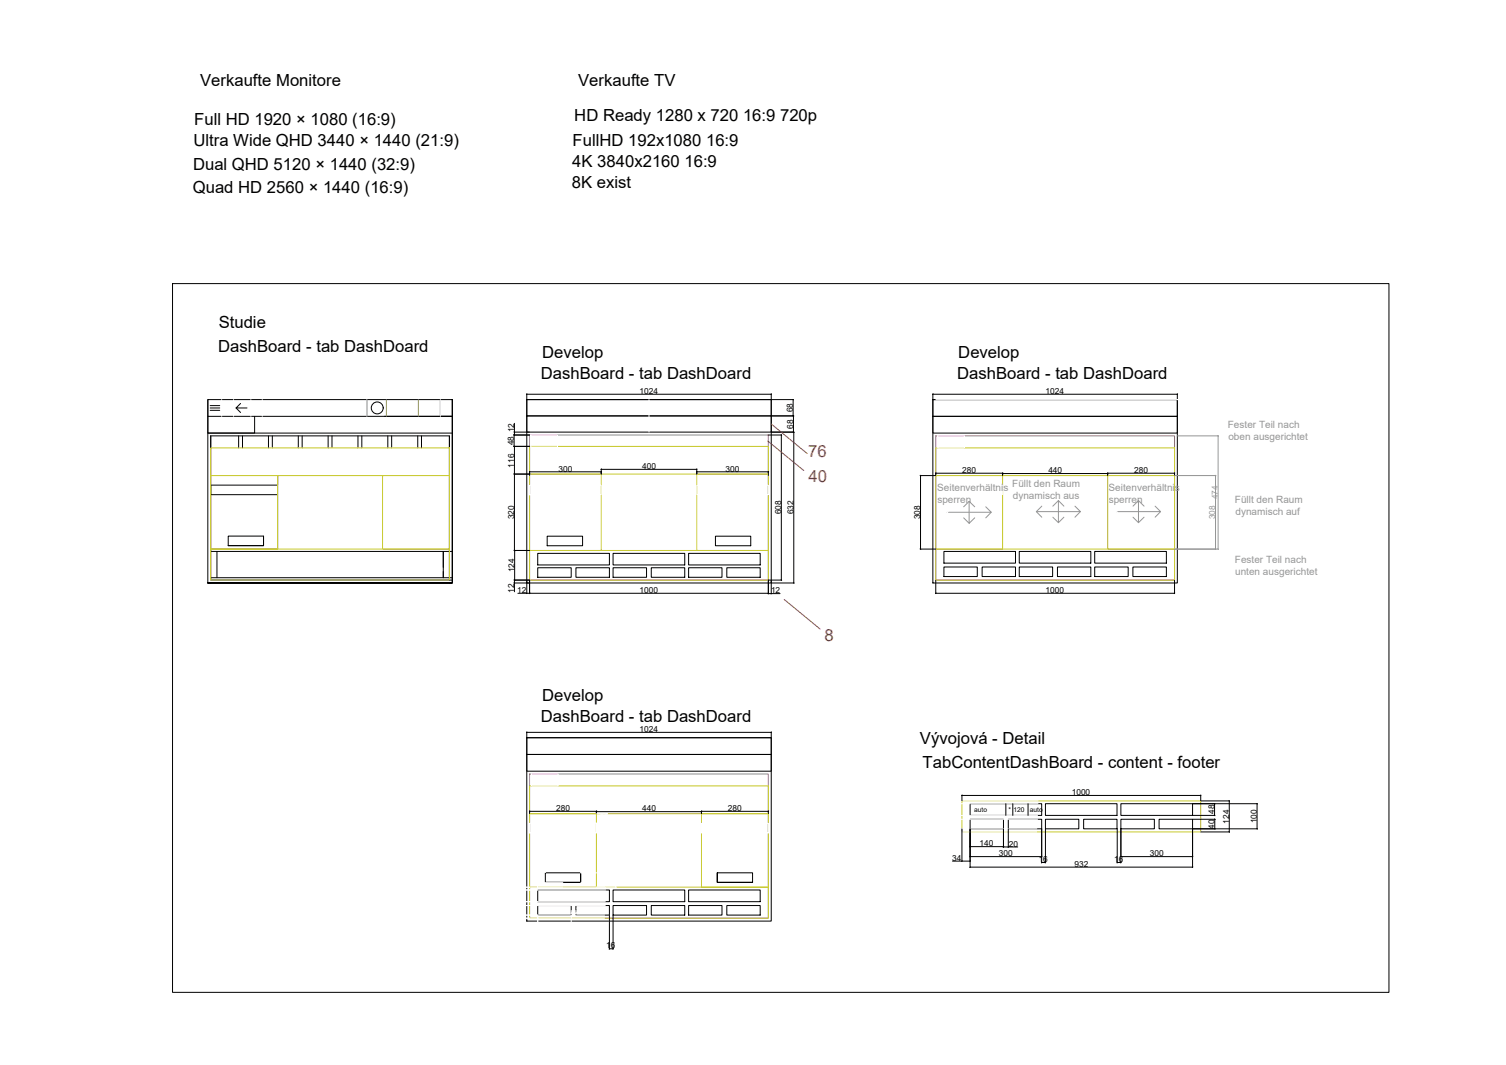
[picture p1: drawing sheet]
<svg xmlns="http://www.w3.org/2000/svg" width="594mm" height="420mm" viewBox="0 0 594 420" stroke-linecap="round" stroke-linejoin="round" font-family="sans-serif">
<!-- layer: Layer6 -->
<g fill="none" stroke="#000" stroke-width=".39">
<path d="M82 157.6v6.7h96.4M94.9 159.2l-1.8 1.8h4.3M144.7 157.6v6.7M173.7 157.6v6.7h4.7M178.4 157.6v72.4h-96.4h96.4v-72.4h-96.4v72.4h1.1M207.8 157.6h96.4v72.4h-96.4zM368 157.6h96.4v72.4h-96.4zM82 164.3v6.6h96.4M82.9 161h3.8M82.9 160h3.8M82.9 161.9h3.8M83.1 172v56.9h95.3"/>
<path d="M83.1 172h94.2v56.9M83.1 172v4.7M93.1 161l1.8 1.7M94.1 172v4.7M95.7 172v4.7M100.4 164.3v6.6h-18.4M105.9 172v4.7M107.4 172v4.7M117.7 172v4.7M119.2 172v4.7M129.4 172v4.7M131 172v4.7"/>
<path d="M141.2 172v4.7M142.7 172v4.7M151.7 164.3h26.7M153 172v4.7M154.5 172v4.7M164.8 172v4.7M166.3 172v4.7M177.3 172v4.7M83.1 217.6h95.3M85.6 217.6v10.3M174.9 217.6v10.3M83.1 227.9h95.3"/>
<path d="M177.3 230h1.1M207.8 291h96.4v72.4h-96.4z"/>
<circle cx="148.8" cy="160.9" r="2.35"/>
</g>
<!-- layer: 0 -->
<g fill="none" stroke="#000" stroke-width=".39">
<path d="M68.1 111.9h479.8v279.6h-479.8zM207.9 155.4l-.2 .3M304.3 155.4l-.2 .3M312.7 157.6l.3 .2M368.1 155.4l-.2 .3M464.6 155.4l-.3 .3M202.7 176l.2 .2M202.7 171.5l.2 .2M202.8 176l.2 .2M202.8 171.5l.2 .2M202.8 170.3l.2 .3M308.1 171.5l.2 .2"/>
<path d="M312.7 164l.3 .2M312.9 164l.2 .2M312.9 170.3l.2 .3M313 170.3l.2 .3M109.5 195.2h-26.4v-3.8h26.4v-3.8v29h-26.4M202.8 186.9l.2 .3M209 186l-.2 .3M237.3 186l-.2 .3M237.3 185l-.2 .3M274.9 186l-.2 .3M274.9 185l-.2 .3M303.2 186l-.2 .3"/>
<path d="M363 187.5l.2 .2M369.3 186.6l-.3 .2M395.6 186.6l-.2 .2M395.6 186.7l-.2 .2M437 186.7l-.2 .2M437 186.6l-.2 .2M463.4 186.6l-.2 .2M90 211.5h14v3.8h-14zM104 211.5v3.8h-14M202.8 217.1l.2 .2M202.9 217.1l.2 .2M212.1 218.3h28.3v4.6h-28.3z"/>
<path d="M215.8 211.5h14v3.8h-14zM241.8 218.3h28.3v4.6h-28.3zM271.6 218.3h28.3v4.6h-28.3zM282.2 211.5h13.9v3.8h-13.9zM363 216.5l.2 .2M372.3 217.6h28.3v4.6h-28.3zM402.1 217.6h28.2v4.6h-28.2zM431.8 217.6h28.3v4.6h-28.3zM202.8 228.7l.2 .3M202.8 229.9l.2 .2M202.9 228.7l.2 .3M207.9 233.9l-.2 .3"/>
<path d="M209 233.9l-.2 .3M212.1 224h13.2v3.8h-13.2zM227.2 224h13.2v3.8h-13.2zM241.8 224h13.2v3.8h-13.2zM256.9 224h13.2v3.8h-13.2zM271.6 224h13.2v3.8h-13.2zM286.7 224h13.2v3.8h-13.2zM303.2 233.9l-.2 .3M303.2 234.1l-.2 .2M304.3 234.1l-.2 .2M308.1 228.7l.2 .3M313 229.9l.2 .2"/>
<path d="M369.3 233.9l-.3 .3M372.3 223.7h13.2v3.8h-13.2zM387.4 223.7h13.2v3.8h-13.2zM402.1 223.7h13.1v3.8h-13.1zM417.1 223.7h13.2v3.8h-13.2zM431.8 223.7h13.2v3.8h-13.2zM446.9 223.7h13.2v3.8h-13.2zM463.4 233.9l-.2 .3M207.9 288.8l-.2 .3M304.3 288.8l-.2 .3M209 320l-.2 .2M235.4 320l-.3 .2"/>
<path d="M276.8 320l-.2 .2M303.2 320l-.2 .2M379.6 313.7l-.3 .2M382.7 317.1h28.2v4.6h-28.2zM412.4 317.1h28.2v4.6h-28.2zM442.2 317.1h28.2v4.6h-28.2zM473.7 313.7l-.2 .2M479 317l.2 .2M484.8 315.8l.2 .3M495.8 317l.2 .2M235.4 320.1l-.3 .2M276.8 320.1l-.2 .2"/>
<path d="M379.6 339.6l-.3 .2M382.7 323.2h13.1v3.8h-13.1zM382.7 327v11M382.7 334h13.1M382.7 337.9h28.2M382.8 333.9l-.2 .2M382.8 337.8l-.2 .2M382.8 339.6l-.2 .2M395.8 327v7.1M396 333.9l-.3 .2M396 334l-.3 .3M397.7 323.2h13.2v3.8h-13.2z"/>
<path d="M397.8 334l-.2 .3M410.9 327v11M411 337.8l-.2 .2M412.4 323.2h13.2v3.8h-13.2zM427.5 323.2h13.1v3.8h-13.1zM442.2 323.2h13.2v3.8h-13.2zM442.2 337.9h28.2M442.2 327v11M442.3 337.8l-.2 .2M457.2 323.2h13.2v3.8h-13.2zM470.4 327v11M470.6 337.8l-.3 .2"/>
<path d="M479 321.6l.2 .2M479.1 323.1l.2 .2M479.1 326.9l.2 .2M484.8 328.1l.2 .2M495.8 326.9l.2 .2M212.1 357.3h13.2v3.7h-13.2zM212.1 351.1h28.3v4.6h-28.3zM227.2 357.3h13.2v3.7h-13.2zM229.1 344.3v3.8h-14h14v-3.8h-14v3.8M241.8 351.1h28.3v4.6h-28.3zM241.8 357.3h13.2v3.7h-13.2zM256.9 357.3h13.2v3.7h-13.2z"/>
<path d="M271.6 351.1h28.3v4.6h-28.3zM271.6 357.3h13.2v3.7h-13.2zM282.9 344.3v3.8h14h-14v-3.8h14v3.8M286.7 357.3h13.2v3.7h-13.2zM382.8 342l-.2 .2M411 340.1l-.2 .3M412.5 340.1l-.2 .3M440.8 340.1l-.2 .3M442.3 340.1l-.2 .3M470.6 342l-.3 .2M240.5 374.2l-.2 .2M242 374.2l-.2 .2"/>
</g>
<!-- layer: Layer4 -->
<g fill="none" stroke="#c8c92d" stroke-width=".39">
<path d="M83.1 176.7h94.2v10.9h-94.2zM208.9 176.1h94.2v10.9h-94.2zM369.1 176.7h94.2v10.9h-94.2zM83.1 187.6h26.4v29h-26.4zM150.9 187.6h26.4v29h-26.4zM208.9 187h28.3v30.2h-28.3zM274.9 187h28.2v30.2h-28.2zM369.1 187.6h26.4v29h-26.4zM437 187.6h26.3v29h-26.3zM83.1 216.6h94.2v12.3h-94.2zM208.9 217.2h94.2v11.7h-94.2zM369.1 216.6h94.2v12.3h-94.2z"/>
<path d="M208.9 310h94.2v11h-94.2zM379.5 316h94.2v12.2h-94.2zM208.9 321h26.4v29h-26.4zM276.7 321h26.4v29h-26.4zM208.9 350h94.2v12.2h-94.2z"/>
</g>
<path d="M207.8 157.6h96.4v6.5h-96.4zM368 157.6h96.4v6.7h-96.4zM207.8 164.1h96.4v6.4h-96.4zM368 164.3h96.4v6.6h-96.4zM207.8 291h96.4v6.6h-96.4zM207.8 297.6h96.4v6.6h-96.4z" fill="none" stroke="#000" stroke-width=".39"/>
<path d="M208.9 171.6h94.2v57.3h-94.2zM369.1 172h94.2v56.9h-94.2zM208.9 305.4h94.2v56.8h-94.2z" fill="none" stroke="#a953a0" stroke-width=".39"/>
<!-- layer: Layer8 -->
<g fill="none" stroke="#000" stroke-width=".39">
<path d="M207.8 155.4v2.2M207.8 155.5h96.4M304.2 155.4v2.2M304.3 157.6h8.7M312.9 157.6v6.5M368 155.5h96.4M368 155.4v2.2M464.4 155.4v2.2M202.7 176.1h6.2M202.7 171.6h6.2M202.8 170.5h6.1M202.8 171.6v4.5"/>
<path d="M202.9 167v4.6M202.9 176.1v41.1M303.1 171.6h5.2M304.3 164.1h8.8M304.3 170.5h8.9M308.2 171.6v57.3M313 164.1v6.4M313.1 170.5v59.5M202.8 187h6.3M208.9 186v1.5M208.9 186.1h28.3M237.2 185v2"/>
<path d="M237.2 185.2h37.7M274.9 186.1h28.2M274.9 185v2M303.1 186v1.5M363 187.6h6M363.1 187.6v29M369.1 186.6v.9M369.1 186.7h26.4M395.5 186.6v.9M395.5 186.8h41.5M437 186.7h26.3M437 186.6v.9"/>
<path d="M463.3 186.6v.9M202.8 217.2h6.1M203 217.2v11.7M363 216.6h6M202.8 230h6.1M202.8 228.9h6.1v5.3M202.9 228.9v4.6M204.3 234.1h98.8M207.8 228.9v5.3M303.1 234.2h4.6M303.1 228.9v5.4M303.1 228.9h5.2"/>
<path d="M304.2 228.9v5.4M304.3 230h8.9M369.1 234.1h94.2M369.1 228.9v5.3M463.3 228.9v5.3M207.8 288.8v2.2M207.8 288.9h96.4M304.2 288.8v2.2M208.9 320v.9M235.3 320v.9M276.7 320v.9M303.1 320v.9"/>
<path d="M379.5 313.7v2.2M379.5 313.8h94.2M396.8 317.1v4.6M399.5 317.1v4.6M405.5 317.1v4.6M470.5 317.1h25.5M473.7 313.7v2.2M473.7 316h11.3M479.1 317.1v4.6M484.9 316v12.2M495.9 317.1v9.9M208.9 320.1h26.4"/>
<path d="M235.3 320.2h41.4M276.7 320.1h26.4M375.7 339.7h7M379.5 327v12.8M382.7 327v15.2M395.8 334.1h5.7M395.8 327v7.3M397.7 327v7.3M410.9 327v13.4M412.4 327v13.4M440.7 327v13.4M442.2 327v13.4"/>
<path d="M470.4 327v15.2M470.5 321.7h8.7M470.5 323.2h8.8M470.5 327h25.5M473.7 328.2h11.3M479.2 323.2v3.8M382.7 342.1h87.7M410.9 340.3h1.5M440.7 340.3h1.5M240.4 361.1v13.3M240.4 374.3h1.4M241.8 361.1v13.3"/>
</g>
<g fill="none" stroke="#fff" stroke-width=".39">
<path d="M82 150.6v3.5M82 150.7h96.4M87.4 157.6v6.7M92.1 157.6v6.7M99 157.6v6.7M103.4 157.6v6.7M144.7 157.6v6.7M173.7 157.6v6.7M178.4 150.6v3.5M181.8 157.6h3.1M184.8 157.6v72.4M256 157.6v12.9"/>
<path d="M369.2 157.6h110.3h-15M479.4 155.5v2.4M208.9 195.2v-3.8h28.3v3.8h-28.3h26.4M276.7 195.2h26.4h-28.2v-3.8h28.2v3.8M375.8 199.9l-2.2 2.2 2.2 2.2M395.5 191.4v3.8M442.6 199.7l-2.2 2.1 2.2 2.2M181.8 230h3.1M235.3 324.8v3.7h-26.4h26.4v-3.7h-26.4v3.7M276.7 328.5h26.4h-26.4v-3.7h26.4v3.7"/>
</g>
<!-- layer: 0 -->
<g fill="none" stroke="#fff" stroke-width=".39">
<path d="M82.1 150.6l-.2 .2M178.5 150.6l-.2 .2M184.7 157.6l.2 .2M479.5 157.8l-.3-.2 .3 .2M209.4 171.7h10.5v4.7h-10.5zM369.9 172h10.5v4.7h-10.5zM184.7 229.9l.2 .2M209.7 305.4h10.5v4.6h-10.5zM375.8 316h33.7M375.8 317.1h33.7M375.8 315.8l.2 .3M375.8 317l.2 .2"/>
<path d="M375.9 316v1.1M235.4 321h4.2M235.4 324.8h4.2M239.3 320.9l.3 .2M239.3 324.7l.3 .2M239.3 328.4l.3 .1h-4.2M239.5 321v7.5M376.2 321.7h33.1M376.2 323.2h33.1M376.2 321.6l.3 .2M376.2 323.1l.3 .2M376.4 321.7v1.5"/>
<path d="M376.4 328.2h32.6M376.4 327h32.6M376.4 328.1l.2 .2M376.4 326.9l.2 .2M376.5 327v1.2M190.4 350h52.7M190.4 349.9l.2 .2M190.5 350v12.2M200 351.1h38.9M200 349.9l.2 .2M200 351l.2 .2M200.1 350v1.1"/>
<path d="M200.3 357.3h38.5M200.3 355.7h38.5M200.3 355.6l.3 .3M200.3 357.1l.3 .3M200.4 355.7v1.6M205.6 355.6l.2 .3M205.6 351l.2 .2M205.7 351.1v4.6M206.2 357.1l.2 .3M206.3 357.3v3.7M211.9 348.1h10.1M211.9 349.9l.2 .2"/>
<path d="M211.9 348l.2 .2M212 344.4v5.6M215.1 342.7v1.6M215.1 342.8h14M215.3 342.7l-.3 .2M225.3 359.2v1.2M227.2 359.2v1.2M229.1 342.7v1.6M229.1 348.1h3.7M229.1 344.3h14M229.2 342.7l-.2 .2M232.5 344.3l.3 .2"/>
<path d="M232.5 348l.3 .2M232.6 344.3v3.8M242.8 349.9l.3 .2M242.8 344.3l.3 .2M242.9 344.3v5.7M190.4 362.2h48.1M190.4 362.1l.2 .3M199.9 361h38.6M199.9 362.1l.2 .3M199.9 360.9l.2 .2M200 361v1.2M206.2 360.9l.2 .2"/>
<path d="M212.1 361.1v11M212.1 368h13.2M212.1 372h28.3M212.2 367.9l-.2 .3M212.2 371.9l-.2 .2M225.3 360.3h5.7M225.3 361.1v7.1M225.4 367.9l-.2 .3M225.4 360.1l-.2 .3M227.3 360.1l-.2 .3M240.4 361.1v11M240.5 371.9l-.2 .2"/>
</g>
<!-- layer: Layer8 -->
<path d="M152.4 157.6v6.7M165 157.6v6.7" fill="none" stroke="#58ba48" stroke-width=".39"/>
<g fill="none" stroke="#939598" stroke-width=".39">
<path d="M464.5 172h16.1M480.5 172v44.6M380.1 199.9l2.2-2.1 2.2 2.1M382.3 197.8v8.7l2.2-2.2M388.9 199.9l2.1 2.2h-17.4M411 199.7l-2.2 2.1 2.2 2.2M415.3 199.7l2.2-2.2 2.2 2.2M417.5 197.5v8.7l2.2-2.2M424 199.7l2.2 2.1h-17.4M446.9 199.7l2.2-2.2 2.2 2.2M449.1 197.5v8.7l2.2-2.2M455.7 199.7l2.1 2.1h-17.4"/>
<path d="M463.4 187.6h16.2M479.5 187.6v29M380.1 204.3l2.2 2.2M391 202.1l-2.1 2.2M415.3 204l2.2 2.2M426.2 201.8l-2.2 2.2M446.9 204l2.2 2.2M457.8 201.8l-2.1 2.2M463.4 216.6h17.2"/>
</g>
<!-- layer: 0 -->
<path d="M480.4 171.9l.2 .2M479.4 187.5l.2 .2M479.4 216.5l.2 .2M480.4 216.5l.2 .2" fill="none" stroke="#939598" stroke-width=".39"/>
<!-- layer: Layer8 -->
<path d="M302.9 174l14.2 11.6M304.2 167.3l14.2 11.6M309.4 236.5l14.1 11.7" fill="none" stroke="#cd2027" stroke-width=".39"/>
<g font-size="6.6">
<text x="78.9" y="34">Verkaufte Monitore</text>
<text x="228.1" y="34">Verkaufte TV</text>
<text x="226.6" y="47.8">HD Ready 1280 x 720 16:9 720p</text>
<text x="76.6" y="49.5">Full HD 1920 × 1080 (16:9)</text>
<text x="76.3" y="57.5">Ultra Wide QHD 3440 × 1440 (21:9)</text>
<text x="225.9" y="57.4">FullHD 192x1080 16:9</text>
<text x="225.7" y="66">4K 3840x2160 16:9</text>
<text x="76.2" y="66.9">Dual QHD 5120 × 1440 (32:9)</text>
<text x="76.1" y="76">Quad HD 2560 × 1440 (16:9)</text>
<text x="225.6" y="74.3">8K exist</text>
<text x="86.3" y="129.3">Studie</text>
<text x="86" y="138.8">DashBoard - tab DashDoard</text>
<text x="213.9" y="141.1">Develop</text>
<text x="378" y="141.1">Develop</text>
<text x="213.4" y="149.4">DashBoard - tab DashDoard</text>
<text x="377.6" y="149.4">DashBoard - tab DashDoard</text>
<text x="213.9" y="276.6">Develop</text>
<text x="213.4" y="284.8">DashBoard - tab DashDoard</text>
<text x="362.9" y="293.4">Vývojová - Detail</text>
<text x="364" y="303.1">TabContentDashBoard - content - footer</text>
</g>
<g font-size="6.6" fill="#cd2027">
<text x="318.8" y="180.4">76</text>
<text x="319" y="190.2">40</text>
<text x="325.3" y="252.7">8</text>
</g>
<g font-size="3.9" fill="#939598">
<text x="484.4" y="168.8">Fester Teil nach</text>
<text x="484.6" y="173.6">oben ausgerichtet</text>
<text x="399.3" y="192">Füllt den Raum</text>
<text x="369.7" y="193.7">Seitenverhältnis</text>
<text x="399.5" y="196.7">dynamisch aus</text>
<text x="437.3" y="193.7">Seitenverhältnis</text>
<text x="369.8" y="198.4">sperren</text>
<text x="437.4" y="198.4">sperren</text>
<text x="487.2" y="198.5">Füllt den Raum</text>
<text x="487.4" y="203.2">dynamisch auf</text>
<text x="487.2" y="222">Fester Teil nach</text>
<text x="487.2" y="226.7">unten ausgerichtet</text>
</g>
<g font-size="3.3">
<text x="252.3" y="155.4">1024</text>
<text x="412.4" y="155.4">1024</text>
<text x="312.8" y="162.7" transform="rotate(-90 312.8 162.7)">68</text>
<text x="202.8" y="170.5" transform="rotate(-90 202.8 170.5)">12</text>
<text x="312.9" y="169.1" transform="rotate(-90 312.9 169.1)">68</text>
<text x="202.7" y="175.6" transform="rotate(-90 202.7 175.6)">48</text>
<text x="202.8" y="184.4" transform="rotate(-90 202.8 184.4)">116</text>
<text x="253.3" y="185">400</text>
<text x="220.3" y="186.1">300</text>
<text x="286.2" y="186.1">300</text>
<text x="379.6" y="186.6">280</text>
<text x="413.5" y="186.7">440</text>
<text x="447.4" y="186.6">280</text>
<text x="308.1" y="202.9" transform="rotate(-90 308.1 202.9)">608</text>
<text x="313" y="202.9" transform="rotate(-90 313 202.9)">632</text>
<text x="202.8" y="204.9" transform="rotate(-90 202.8 204.9)">320</text>
<text x="363" y="204.9" transform="rotate(-90 363 204.9)">308</text>
<text x="203" y="225.8" transform="rotate(-90 203 225.8)">124</text>
<text x="202.8" y="233.8" transform="rotate(-90 202.8 233.8)">12</text>
<text x="204" y="234">12</text>
<text x="252.3" y="233.9">1000</text>
<text x="412.4" y="233.9">1000</text>
<text x="304.2" y="234.1">12</text>
<text x="252.3" y="288.8">1024</text>
<text x="422.8" y="313.7">1000</text>
<text x="219.4" y="320">280</text>
<text x="253.3" y="320.1">440</text>
<text x="287.2" y="320">280</text>
<text x="479" y="321.2" transform="rotate(-90 479 321.2)">48</text>
<text x="479.1" y="326.9" transform="rotate(-90 479.1 326.9)">40</text>
<text x="484.8" y="325" transform="rotate(-90 484.8 325)">124</text>
<text x="495.8" y="324.9" transform="rotate(-90 495.8 324.9)">100</text>
<text x="386.4" y="333.9">140</text>
<text x="397.9" y="334.1">20</text>
<text x="375.7" y="339.6">34</text>
<text x="394.1" y="337.8">300</text>
<text x="409.7" y="340.1">16</text>
<text x="439.5" y="340.1">16</text>
<text x="453.6" y="337.8">300</text>
<text x="423.8" y="342">932</text>
<text x="239.2" y="374.2">16</text>
</g>
<g font-size="3.3" fill="#939598">
<text x="480.4" y="197" transform="rotate(-90 480.4 197)">474</text>
<text x="479.4" y="204.9" transform="rotate(-90 479.4 204.9)">308</text>
</g>
<text font-size="3.3" fill="#fff" x="227.4" y="360.2">20</text>
<g font-size="2.6">
<text x="384.3" y="320.2">auto</text>
<text x="397.8" y="320.4">*</text>
<text x="399.7" y="320.3">120</text>
<text x="406.3" y="320.2">auto</text>
</g>
</svg>
